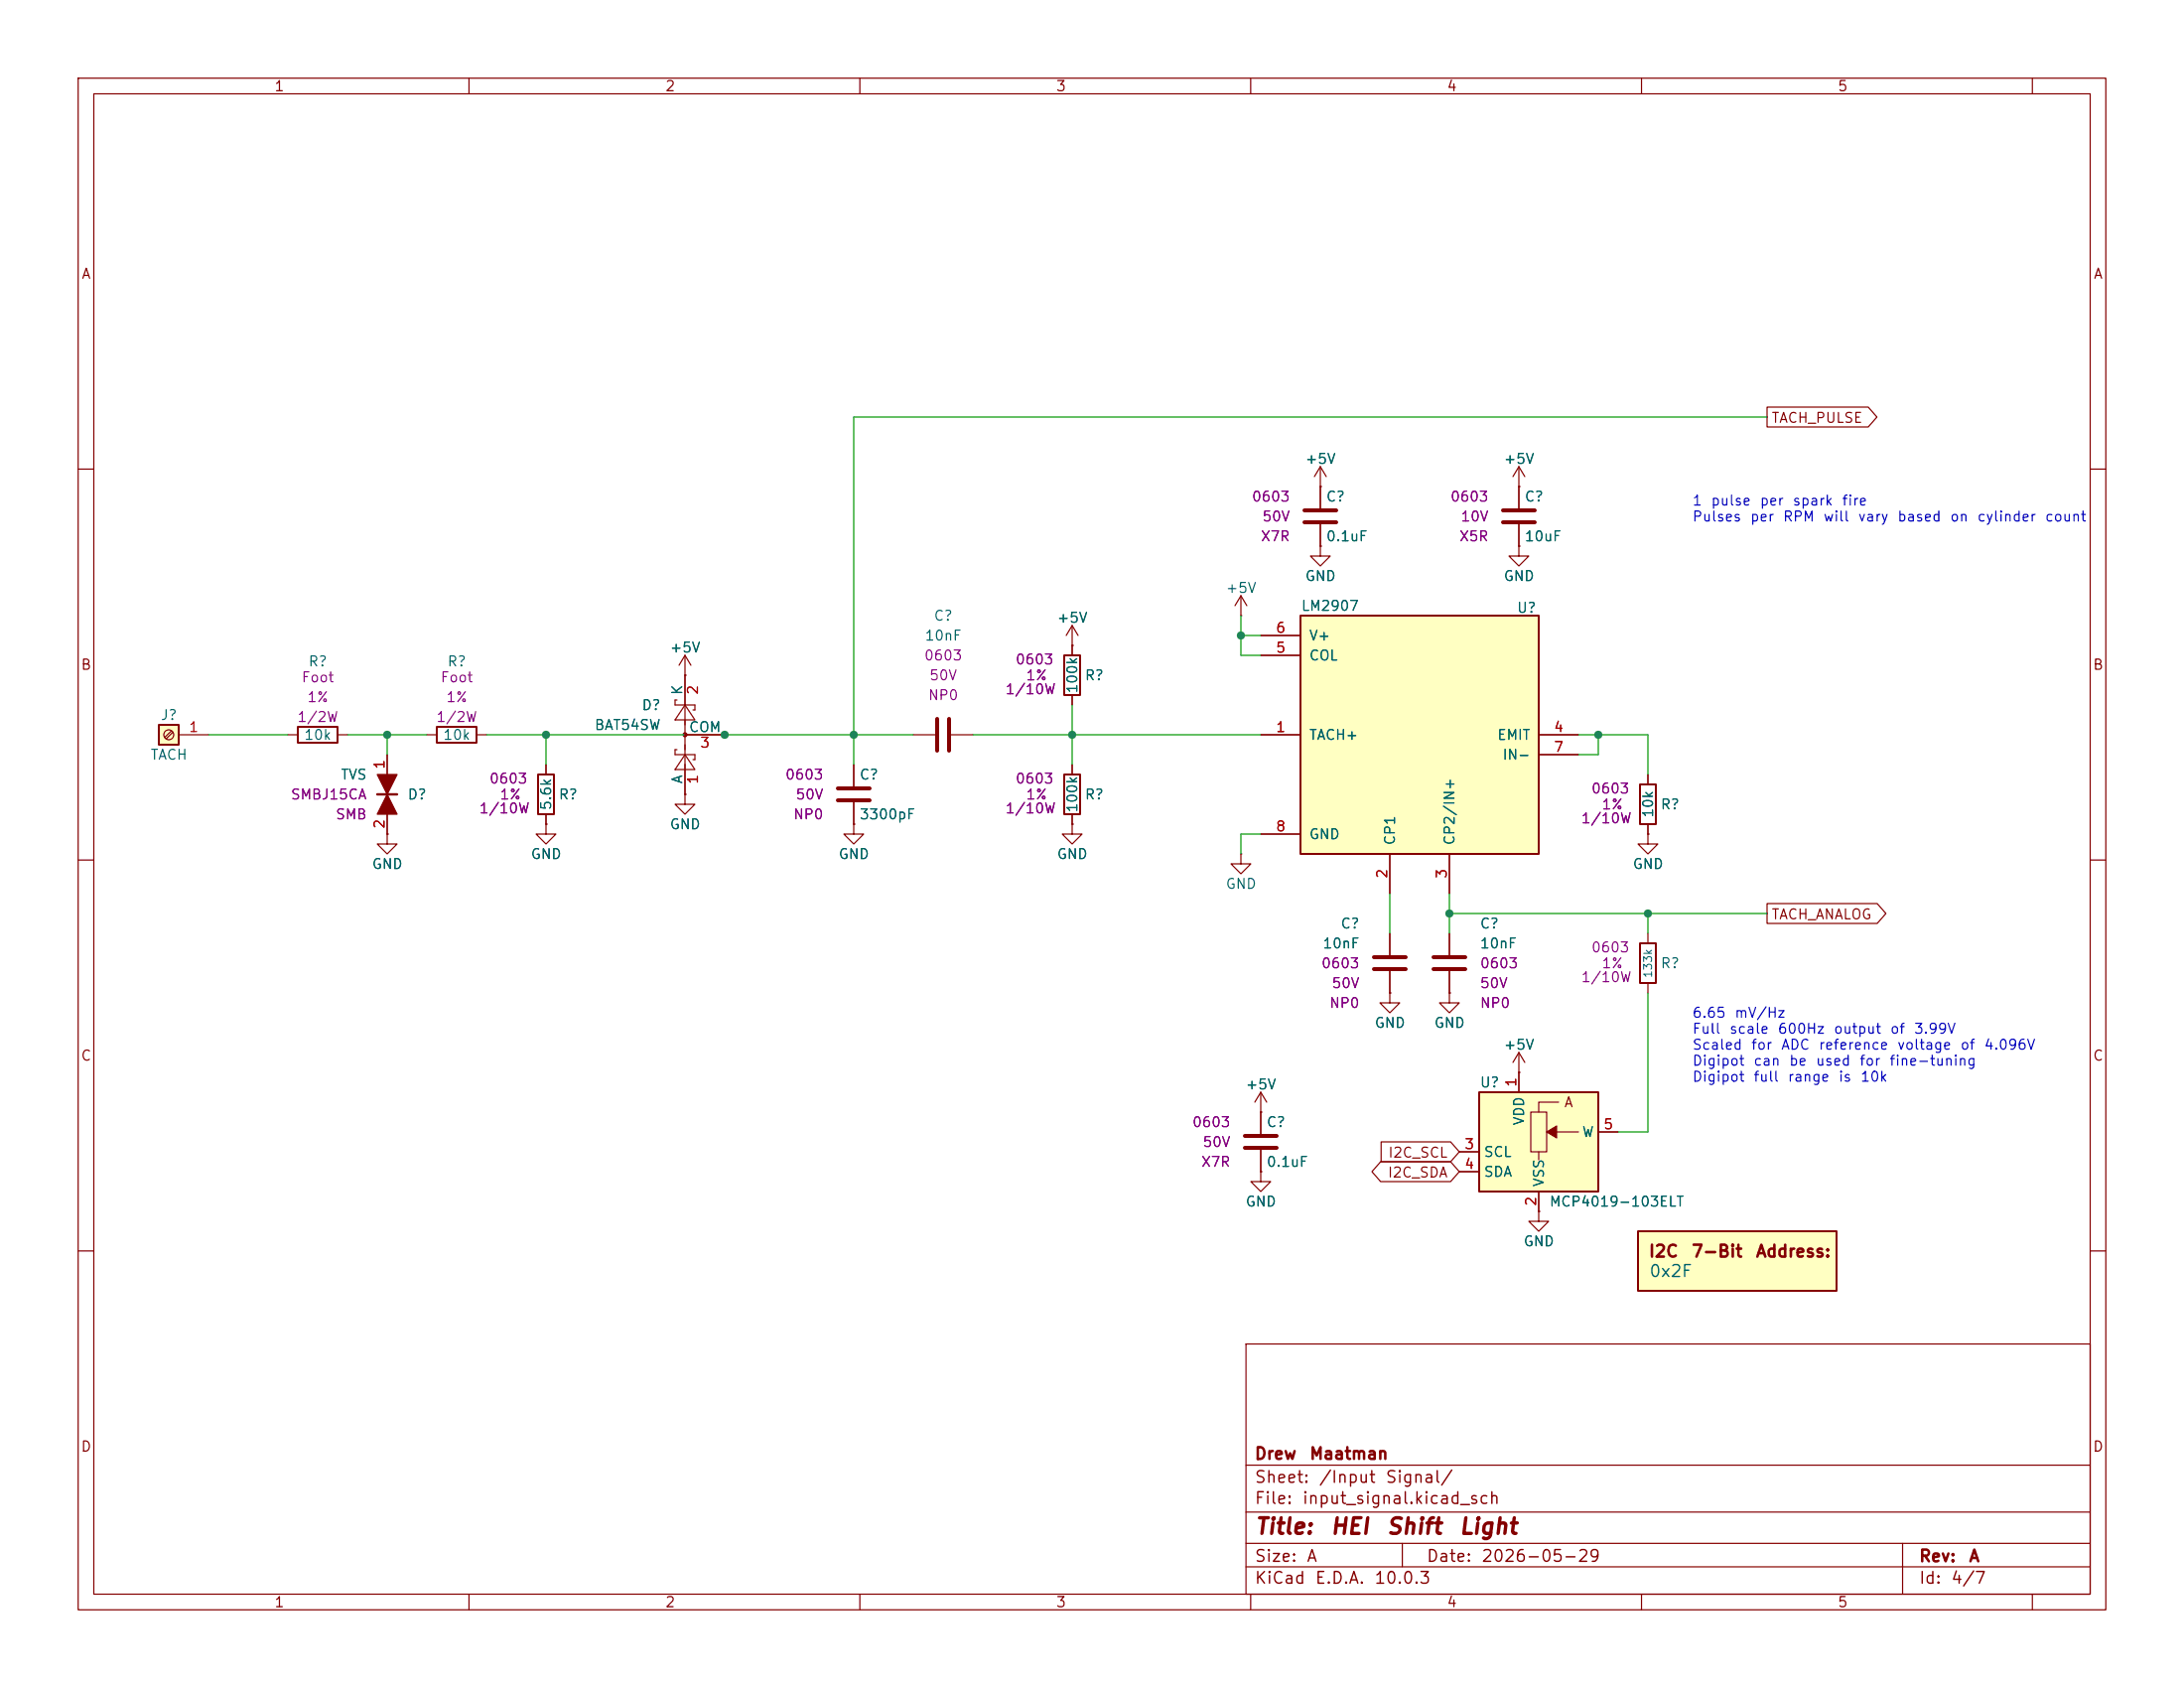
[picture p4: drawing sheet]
<svg xmlns="http://www.w3.org/2000/svg" width="279mm" height="216mm" viewBox="0 0 279 216" stroke-linecap="round" stroke-linejoin="round" font-family="sans-serif">
<g fill="none" stroke="#840000" stroke-width=".15">
<path d="M10 10h259.4v195.9h-259.4zM12 12h255.4v191.9h-255.4zM60 10v2M110 10v2M160 10v2M210 10v2M260 10v2M10 60h2M168.9 62.2v2.8M168.9 67.1v2.8M194.3 62.2v2.8M194.3 67.1v2.8"/>
<path d="M267.4 60h2M36.8 94h1.3M43.2 94h1.2M54.6 94h1.3M61 94h1.2M87.6 86.4h.1M87.6 83.8l-.7 1.3M87.6 83.8l.8 1.3M87.6 83.8v2.6M109.2 97.8v2.8M116.8 94h2.8M121.7 94h2.8"/>
<path d="M137.2 82.6h.1M137.2 80l-.8 1.3M137.2 80l.7 1.3M137.2 80v2.6M10 110h2M49.5 106.7v1.3h1.3l-1.3 1.2-1.2-1.2h1.2M49.5 106.7h.1M69.8 105.4v1.3h1.3l-1.3 1.3-1.2-1.3h1.2M69.8 105.4h.1M109.2 102.6v2.8M158.7 109.2v1.3h1.3l-1.3 1.3-1.2-1.3h1.2M158.7 109.2h.1"/>
<path d="M210.8 119.4v1.3M267.4 110h2M161.3 139.7l-.8 1.3M161.3 139.7l.8 1.3M161.3 139.7v5.3M210.8 125.7v1.3M161.3 149.9v1.2h1.3l-1.3 1.3-1.3-1.3h1.3M161.3 149.9h.1M161.3 142.2h.1M161.3 147.1v2.8M10 160h2M159.4 171.9h108v32h-108z"/>
<path d="M267.4 160h2M159.4 197.4h108M159.4 193.4h108M159.4 187.4h108M179.4 197.4v3M243.4 197.4v6.5M60 203.9v2M110 203.9v2M159.4 200.4h108M160 203.9v2M210 203.9v2M260 203.9v2"/>
</g>
<path d="M166.9 65.3h4M166.9 66.8h4M192.3 65.3h4M192.3 66.8h4M119.9 91.9v4.1M121.4 91.9v4.1M107.2 100.8h4.1M107.2 102.4h4.1M159.3 145.3h4M159.3 146.8h4" fill="none" stroke="#840000" stroke-width=".51"/>
<path d="M38.1 93h5.1v2h-5.1zM55.9 93h5.1v2h-5.1zM209.8 120.7h2v5h-2z" fill="none" stroke="#840000" stroke-width=".25"/>
<path d="M20.3 92.7h2.6v2.6h-2.6z" fill="#ffffc2"/>
<path d="M20.3 92.7h2.6v2.6h-2.6z" fill="none" stroke="#840000" stroke-width=".25"/>
<g fill="none" stroke="#840000" stroke-width=".15">
<path d="M21.9 93.5l-.8 .8M22.1 93.6l-.8 .9M22.9 94h3.8M210.8 106.7v1.3h1.3l-1.3 1.2-1.3-1.2h1.3M210.8 106.7h.1M194.3 137.2h.1M194.3 134.6l-.8 1.3M194.3 134.6l.8 1.3M194.3 134.6v2.6"/>
<circle cx="21.6" cy="94" r=".63"/>
</g>
<path d="M209.5 157.5h25.4v7.6h-25.4z" fill="#ffffc2"/>
<path d="M68.8 99.1h2.1v5h-2.1zM209.5 157.5h25.4v7.6h-25.4z" fill="none" stroke="#840000" stroke-width=".25"/>
<path d="M49.5 96.5v2.6M69.8 97.8v1.3M49.5 104.1v2.6M69.8 104.1v1.3M196.8 154.9v1.3h1.3l-1.3 1.3-1.2-1.3h1.2M196.8 154.9h.1" fill="none" stroke="#840000" stroke-width=".15"/>
<g fill="#840000" stroke="#840000" stroke-width=".15">
<path d="M48.3 99.1h2.5l-1.3 2.5z"/>
<path d="M49.5 101.6l1.3 2.5h-2.5z"/>
</g>
<path d="M48.3 101.6h2.5" fill="none" stroke="#840000" stroke-width=".3"/>
<path d="M189.2 139.7h15.3v12.7h-15.3z" fill="#ffffc2"/>
<path d="M177.8 127v1.3h1.3l-1.3 1.2-1.3-1.2h1.3M177.8 127h.1M194.3 137.2v2.5M186.7 147.3h2.5M186.7 149.9h2.5M195.8 142.2h2.1v5.1h-2.1zM196.8 147.3v1M196.8 152.4v2.5M199.1 144.8h2.8M199.4 141h-2.6v1.2M204.5 144.8h2.5" fill="none" stroke="#840000" stroke-width=".15"/>
<path d="M189.2 139.7h15.3v12.7h-15.3z" fill="none" stroke="#840000" stroke-width=".25"/>
<path d="M197.9 144.8l1.2-.8v1.5z" fill="#840000" stroke="#840000" stroke-width=".15"/>
<path d="M166.4 78.7h30.4v30.5h-30.4z" fill="#ffffc2"/>
<path d="M166.4 78.7h30.4v30.5h-30.4zM136.1 83.8h2.1v5.1h-2.1zM136.1 99.1h2.1v5h-2.1zM209.8 100.3h2v5.1h-2z" fill="none" stroke="#840000" stroke-width=".25"/>
<g fill="none" stroke="#840000" stroke-width=".15">
<path d="M168.9 59.7l-.8 1.3M168.9 59.7l.8 1.3M168.9 59.7v5.3M194.3 59.7l-.8 1.3M194.3 59.7l.8 1.3M194.3 59.7v5.3M226.1 52.1h12.9l1.1 1.2-1.1 1.3h-12.9zM158.7 78.7h.1M158.7 76.2l-.7 1.3M158.7 76.2l.8 1.3M158.7 76.2v2.5M168.9 62.2h.1"/>
<path d="M168.9 69.9v1.2h1.3l-1.3 1.3-1.3-1.3h1.3M168.9 69.9h.1M168.9 67.1v2.8M194.3 62.2h.1M194.3 69.9v1.2h1.3l-1.3 1.3-1.3-1.3h1.3M194.3 69.9h.1M194.3 67.1v2.8M49.5 96.5v2.6M69.8 97.8v1.3M86.6 95.9h-.2v.6h2.5v.7h-.3M86.6 89.5h-.2v.7h2.5v.6h-.3M87.6 96.5l1.3 1.9h-2.5z"/>
<path d="M87.6 90.2l1.3 1.9h-2.5zM87.6 86.4h.1M87.6 94h5.1M87.6 86.4v15.2M109.2 97.8v2.8M137.2 82.6h.1M137.2 82.6v1.2M137.2 88.9v1.3M137.2 97.8v1.3M161.3 94h5.1M161.3 83.8h5.1M161.3 81.3h5.1"/>
<path d="M196.8 94h5.1M196.8 96.5h5.1M210.8 99.1v1.2M49.5 106.7h.1M49.5 104.1v2.6M69.8 105.4h.1M69.8 104.1v1.3M87.6 101.6v1.3h1.3l-1.3 1.2-1.2-1.2h1.2M87.6 101.6h.1M109.2 105.4v1.3h1.3l-1.3 1.3-1.3-1.3h1.3M109.2 105.4h.1M109.2 102.6v2.8"/>
<path d="M137.2 105.4v1.3h1.2l-1.2 1.3-1.3-1.3h1.3M137.2 105.4h.1M137.2 104.1v1.3M161.3 106.7h5.1M177.8 109.2v5.1M177.8 119.4v2.8M185.4 109.2v5.1M185.4 119.4v2.8M210.8 106.7h.1M210.8 105.4v1.3M226.1 115.6h14.1l1.1 1.2-1.1 1.3h-14.1zM177.8 127h.1"/>
<path d="M177.8 124.2v2.8M185.4 127v1.3h1.3l-1.3 1.2-1.3-1.2h1.3M185.4 127h.1M185.4 124.2v2.8M194.3 137.2h.1M194.3 137.2v2.5M161.3 149.9h.1M161.3 142.2h.1M161.3 142.2v2.8M161.3 147.1v2.8M176.6 148.6h9l1.1 1.3-1.1 1.2h-9l-1.1-1.2zM176.7 146h8.9l1.1 1.3-1.1 1.3h-8.9z"/>
<path d="M186.7 147.3h2.5M186.7 149.9h2.5M196.8 154.9h.1M196.8 152.4v2.5M204.5 144.8h2.5"/>
</g>
<path d="M175.8 122.4h4M175.8 124h4M183.4 122.4h4.1M183.4 124h4.1" fill="none" stroke="#840000" stroke-width=".51"/>
<circle cx="87.6" cy="94" r=".25" fill="#840000" stroke="#840000" stroke-width=".15"/>
<g fill="none" stroke="#009600" stroke-width=".15">
<path d="M226.1 53.3h-116.9v44.5M158.7 78.7v5.1h2.6M26.7 94h10.1M44.4 94h10.2M49.5 94v2.5M62.2 94h54.6M69.8 94v3.8M124.5 94h36.8M137.2 90.2v7.6M158.7 81.3h2.6M201.9 94h8.9v5.1M204.5 94v2.5h-2.6"/>
<path d="M161.3 106.7h-2.6v2.5M177.8 114.3v5.1M185.4 116.8h40.7M185.4 114.3v5.1M210.8 116.8v2.6M210.8 127v17.8h-3.8"/>
</g>
<g fill="#009600" stroke="#009600" stroke-width=".13">
<circle cx="210.8" cy="116.8" r=".46"/>
<circle cx="185.4" cy="116.8" r=".46"/>
<circle cx="49.5" cy="94" r=".46"/>
<circle cx="69.8" cy="94" r=".46"/>
<circle cx="109.2" cy="94" r=".46"/>
<circle cx="92.7" cy="94" r=".46"/>
<circle cx="137.2" cy="94" r=".46"/>
<circle cx="204.5" cy="94" r=".46"/>
<circle cx="158.7" cy="81.3" r=".46"/>
</g>
<g font-size="2" fill="#840000">
<text x="160.4" y="196.7">Title:</text>
<text x="170.1" y="196.7">HEI</text>
<text x="177.2" y="196.7">Shift</text>
<text x="186.5" y="196.7">Light</text>
</g>
<g font-size="1.5" fill="#840000">
<text x="210.8" y="161.2">I2C</text>
<text x="216.3" y="161.2">7-Bit</text>
<text x="224.5" y="161.2">Address:</text>
<text x="160.4" y="190">Sheet:</text>
<text x="160.4" y="187">Drew</text>
<text x="167.4" y="187">Maatman</text>
<text x="168.6" y="190">/Input</text>
<text x="177.1" y="190">Signal/</text>
<text x="160.4" y="192.7">File:</text>
<text x="166.5" y="192.7">input_signal.kicad_sch</text>
<text x="160.4" y="202.9">KiCad</text>
<text x="160.4" y="200.1">Size:</text>
<text x="167.1" y="200.1">A</text>
<text x="168.1" y="202.9">E.D.A.</text>
<text x="175.7" y="202.9">10.0.3</text>
<text x="182.4" y="200.1">Date:</text>
<text x="189.4" y="200.1">2026-05-29</text>
<text x="245.4" y="200.1">Rev:</text>
<text x="245.4" y="202.9">Id:</text>
<text x="249.5" y="202.9">4/7</text>
<text x="251.8" y="200.1">A</text>
</g>
<text font-size="1.5" fill="#006464" x="210.9" y="163.7">0x2F</text>
<g font-size="1.3" fill="#840000">
<text x="35" y="12">1</text>
<text x="85" y="12">2</text>
<text x="135" y="12">3</text>
<text x="185" y="12">4</text>
<text x="235" y="12">5</text>
<text x="10.3" y="36">A</text>
<text x="267.7" y="36">A</text>
<text x="226.5" y="54.4">TACH_PULSE</text>
<text x="10.3" y="86">B</text>
<text x="267.7" y="86">B</text>
<text x="226.5" y="117.9">TACH_ANALOG</text>
<text x="10.3" y="136">C</text>
<text x="267.7" y="136">C</text>
<text x="200" y="141.9">A</text>
<text x="177.5" y="148.4">I2C_SCL</text>
<text x="177.4" y="150.9">I2C_SDA</text>
<text x="10.3" y="186">D</text>
<text x="267.7" y="186">D</text>
<text x="35" y="205.9">1</text>
<text x="85" y="205.9">2</text>
<text x="135" y="205.9">3</text>
<text x="185" y="205.9">4</text>
<text x="235" y="205.9">5</text>
</g>
<g font-size="1.3" fill="#006464">
<text x="166.9" y="59.6">+5V</text>
<text x="192.3" y="59.6">+5V</text>
<text x="169.6" y="64.5">C?</text>
<text x="195" y="64.5">C?</text>
<text x="169.6" y="69.6">0.1uF</text>
<text x="195" y="69.6">10uF</text>
<text x="156.7" y="76.2">+5V</text>
<text x="166.9" y="74.6">GND</text>
<text x="192.3" y="74.6">GND</text>
<text x="85.6" y="83.8">+5V</text>
<text x="118.2" y="82.3">10nF</text>
<text x="119.4" y="79.7">C?</text>
<text x="135.1" y="80">+5V</text>
<text x="166.4" y="78.4">LM2907</text>
<text x="167.4" y="82.3">V+</text>
<text x="194" y="78.7">U?</text>
<text x="39.4" y="85.6">R?</text>
<text x="57.1" y="85.6">R?</text>
<text x="87.6" y="89" transform="rotate(-90 87.6 89)">K</text>
<text x="138.1" y="88.8" transform="rotate(-90 138.1 88.8)">100k</text>
<text x="138.7" y="87.3">R?</text>
<text x="167.4" y="84.8">COL</text>
<text x="20.5" y="92.4">J?</text>
<text x="38.8" y="95">10k</text>
<text x="56.6" y="95">10k</text>
<text x="76" y="93.7">BAT54SW</text>
<text x="82" y="91.1">D?</text>
<text x="88" y="94">COM</text>
<text x="167.4" y="95">TACH+</text>
<text x="191.5" y="95">EMIT</text>
<text x="19.2" y="97.5">TACH</text>
<text x="43.5" y="100">TVS</text>
<text x="87.6" y="100.3" transform="rotate(-90 87.6 100.3)">A</text>
<text x="109.9" y="100">C?</text>
<text x="192.1" y="97.5">IN-</text>
<text x="52.1" y="102.6">D?</text>
<text x="70.8" y="103.7" transform="rotate(-90 70.8 103.7)">5.6k</text>
<text x="71.4" y="102.6">R?</text>
<text x="85.6" y="106.4">GND</text>
<text x="109.9" y="105.1">3300pF</text>
<text x="138.1" y="104" transform="rotate(-90 138.1 104)">100k</text>
<text x="138.7" y="102.6">R?</text>
<text x="167.4" y="107.7">GND</text>
<text x="211.8" y="104.7" transform="rotate(-90 211.8 104.7)">10k</text>
<text x="212.4" y="103.8">R?</text>
<text x="47.5" y="111.5">GND</text>
<text x="67.8" y="110.2">GND</text>
<text x="107.2" y="110.2">GND</text>
<text x="135.1" y="110.2">GND</text>
<text x="178.8" y="108.2" transform="rotate(-90 178.8 108.2)">CP1</text>
<text x="186.4" y="108.2" transform="rotate(-90 186.4 108.2)">CP2/IN+</text>
<text x="208.8" y="111.5">GND</text>
<text x="156.7" y="114">GND</text>
<text x="171.4" y="119.1">C?</text>
<text x="189.2" y="119.1">C?</text>
<text x="169.1" y="121.6">10nF</text>
<text x="189.2" y="121.6">10nF</text>
<text x="212.4" y="124.2">R?</text>
<text x="175.8" y="131.8">GND</text>
<text x="183.4" y="131.8">GND</text>
<text x="192.3" y="134.6">+5V</text>
<text x="159.3" y="139.7">+5V</text>
<text x="189.2" y="139.4">U?</text>
<text x="161.9" y="144.5">C?</text>
<text x="161.9" y="149.6">0.1uF</text>
<text x="189.7" y="148.3">SCL</text>
<text x="195.3" y="144" transform="rotate(-90 195.3 144)">VDD</text>
<text x="202.3" y="145.8">W</text>
<text x="159.3" y="154.6">GND</text>
<text x="189.7" y="150.8">SDA</text>
<text x="197.8" y="151.9" transform="rotate(-90 197.8 151.9)">VSS</text>
<text x="198.1" y="154.6">MCP4019-103ELT</text>
<text x="194.8" y="159.7">GND</text>
</g>
<g font-size="1.3" fill="#840084">
<text x="160" y="64.5">0603</text>
<text x="185.4" y="64.5">0603</text>
<text x="161.2" y="69.6">X7R</text>
<text x="161.4" y="67">50V</text>
<text x="186.6" y="69.6">X5R</text>
<text x="186.8" y="67">10V</text>
<text x="38.5" y="87.6">Foot</text>
<text x="56.3" y="87.6">Foot</text>
<text x="118.1" y="84.8">0603</text>
<text x="118.6" y="89.9">NP0</text>
<text x="118.8" y="87.3">50V</text>
<text x="128.5" y="89.1">1/10W</text>
<text x="129.8" y="85.3">0603</text>
<text x="131.2" y="87.3">1%</text>
<text x="37.9" y="92.7">1/2W</text>
<text x="39.2" y="90.1">1%</text>
<text x="55.7" y="92.7">1/2W</text>
<text x="57" y="90.1">1%</text>
<text x="62.5" y="100.5">0603</text>
<text x="100.4" y="100">0603</text>
<text x="129.8" y="100.5">0603</text>
<text x="203.5" y="101.8">0603</text>
<text x="37.1" y="102.6">SMBJ15CA</text>
<text x="42.8" y="105.1">SMB</text>
<text x="61.2" y="104.3">1/10W</text>
<text x="63.8" y="102.6">1%</text>
<text x="101.4" y="105.1">NP0</text>
<text x="101.7" y="102.6">50V</text>
<text x="128.5" y="104.3">1/10W</text>
<text x="131.2" y="102.6">1%</text>
<text x="202.2" y="105.6">1/10W</text>
<text x="204.8" y="103.8">1%</text>
<text x="168.9" y="124.2">0603</text>
<text x="189.2" y="124.2">0603</text>
<text x="202.2" y="125.9">1/10W</text>
<text x="203.5" y="122.1">0603</text>
<text x="204.8" y="124.2">1%</text>
<text x="170" y="129.2">NP0</text>
<text x="170.3" y="126.7">50V</text>
<text x="189.2" y="126.7">50V</text>
<text x="189.2" y="129.2">NP0</text>
<text x="152.4" y="144.5">0603</text>
<text x="153.6" y="149.6">X7R</text>
<text x="153.8" y="147">50V</text>
</g>
<g font-size="1.3" fill="#0000c2">
<text x="216.4" y="65">1</text>
<text x="218.8" y="65">pulse</text>
<text x="225" y="65">per</text>
<text x="229.2" y="65">spark</text>
<text x="235.5" y="65">fire</text>
<text x="216.4" y="67">Pulses</text>
<text x="223.8" y="67">per</text>
<text x="228" y="67">RPM</text>
<text x="233.2" y="67">will</text>
<text x="237.6" y="67">vary</text>
<text x="242.6" y="67">based</text>
<text x="249.4" y="67">on</text>
<text x="252.8" y="67">cylinder</text>
<text x="261.5" y="67">count</text>
<text x="216.4" y="130.5">6.65</text>
<text x="221.8" y="130.5">mV/Hz</text>
<text x="216.4" y="132.5">Full</text>
<text x="216.4" y="134.6">Scaled</text>
<text x="216.4" y="136.6">Digipot</text>
<text x="221.1" y="132.5">scale</text>
<text x="223.9" y="134.6">for</text>
<text x="224.2" y="136.6">can</text>
<text x="227.3" y="132.5">600Hz</text>
<text x="227.8" y="134.6">ADC</text>
<text x="228.8" y="136.6">be</text>
<text x="232.2" y="136.6">used</text>
<text x="232.6" y="134.6">reference</text>
<text x="234.5" y="132.5">output</text>
<text x="237.8" y="136.6">for</text>
<text x="241.6" y="136.6">fine-tuning</text>
<text x="241.7" y="132.5">of</text>
<text x="242.6" y="134.6">voltage</text>
<text x="244.8" y="132.5">3.99V</text>
<text x="250.7" y="134.6">of</text>
<text x="253.7" y="134.6">4.096V</text>
<text x="216.4" y="138.7">Digipot</text>
<text x="224.2" y="138.7">full</text>
<text x="228.6" y="138.7">range</text>
<text x="235.1" y="138.7">is</text>
<text x="237.9" y="138.7">10k</text>
</g>
<g font-size="1.3" fill="#a90000">
<text x="163.1" y="83.8">5</text>
<text x="163.1" y="81.3">6</text>
<text x="89.6" y="89" transform="rotate(-90 89.6 89)">2</text>
<text x="24.1" y="94">1</text>
<text x="89.5" y="95.9">3</text>
<text x="163.1" y="94">1</text>
<text x="198.7" y="94">4</text>
<text x="49.5" y="98.5" transform="rotate(-90 49.5 98.5)">1</text>
<text x="89.6" y="100.4" transform="rotate(-90 89.6 100.4)">1</text>
<text x="198.7" y="96.5">7</text>
<text x="49.5" y="106.1" transform="rotate(-90 49.5 106.1)">2</text>
<text x="163.1" y="106.7">8</text>
<text x="177.8" y="112.5" transform="rotate(-90 177.8 112.5)">2</text>
<text x="185.4" y="112.5" transform="rotate(-90 185.4 112.5)">3</text>
<text x="194.3" y="139.1" transform="rotate(-90 194.3 139.1)">1</text>
<text x="187.3" y="147.3">3</text>
<text x="187.3" y="149.8">4</text>
<text x="205" y="144.8">5</text>
<text x="196.8" y="154.4" transform="rotate(-90 196.8 154.4)">2</text>
</g>
<text font-size="1" fill="#006464" x="211.6" y="125.2" transform="rotate(-90 211.6 125.2)">133k</text>
</svg>
